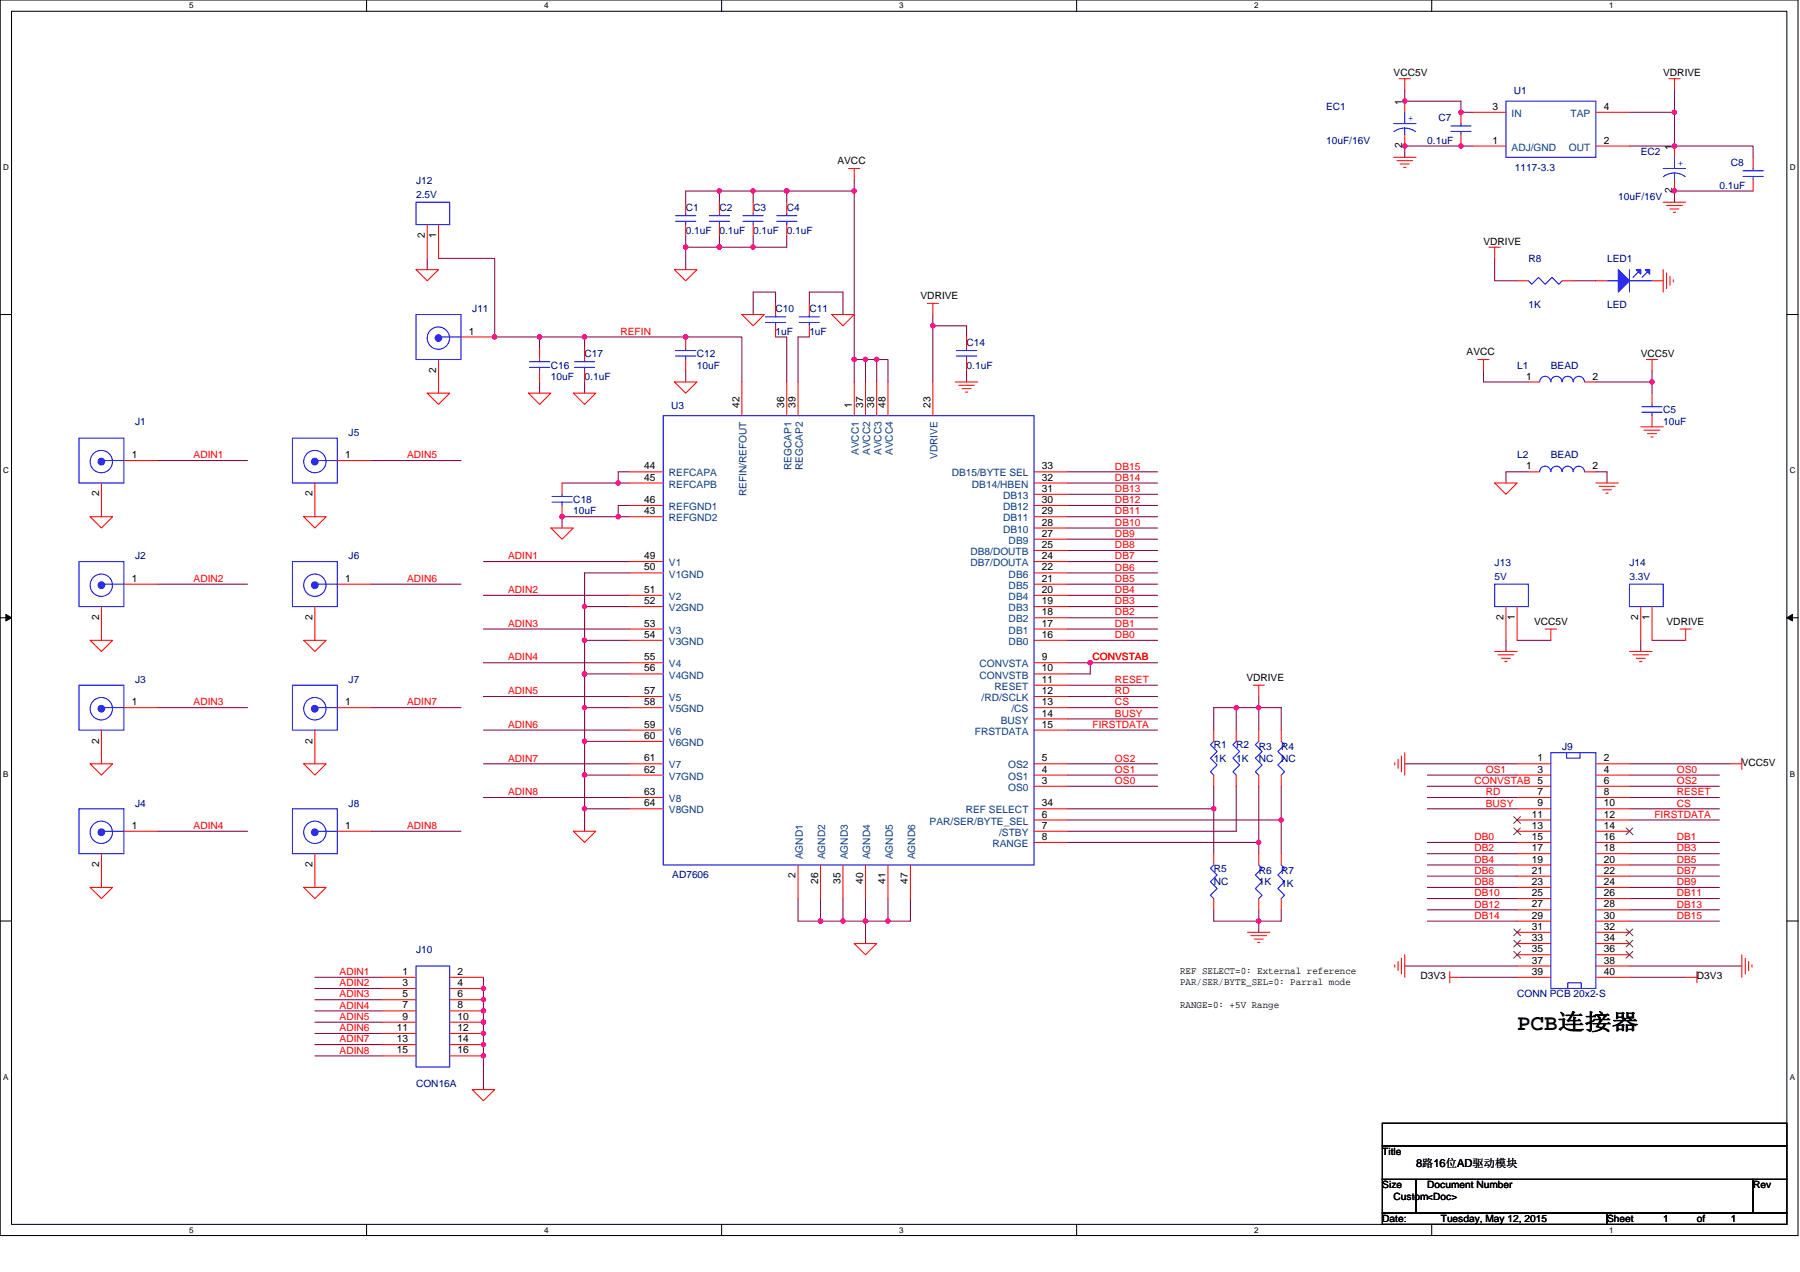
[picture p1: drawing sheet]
<svg xmlns="http://www.w3.org/2000/svg" width="297mm" height="210mm" viewBox="0 0 297 210" stroke-linecap="round" stroke-linejoin="round" font-family="sans-serif">
<path d="M0 0h296.7v204h-296.7zM1.9 1.9h293v200.2h-293z" fill="none" stroke="#000" stroke-width=".17"/>
<g fill="#fff">
<path d="M31.2 .2h.7v1.5h-.7z"/>
<path d="M31.2 202.3h.7v1.5h-.7z"/>
</g>
<path d="M60.5 0v1.9M60.5 202.1v1.9" fill="none" stroke="#000" stroke-width=".17"/>
<g fill="#fff">
<path d="M89.8 .2h.7v1.5h-.7z"/>
<path d="M89.8 202.3h.7v1.5h-.7z"/>
</g>
<path d="M119.1 0v1.9M119.1 202.1v1.9" fill="none" stroke="#000" stroke-width=".17"/>
<g fill="#fff">
<path d="M148.4 .2h.7v1.5h-.7z"/>
<path d="M148.4 202.3h.7v1.5h-.7z"/>
</g>
<path d="M177.7 0v1.9M177.7 202.1v1.9" fill="none" stroke="#000" stroke-width=".17"/>
<g fill="#fff">
<path d="M207 .2h.7v1.5h-.7z"/>
<path d="M207 202.3h.7v1.5h-.7z"/>
</g>
<path d="M236.3 0v1.9M236.3 202.1v1.9" fill="none" stroke="#000" stroke-width=".17"/>
<g fill="#fff">
<path d="M265.6 .2h.7v1.5h-.7z"/>
<path d="M265.6 202.3h.7v1.5h-.7z"/>
<path d="M.5 26.9h1v1.4h-1z"/>
<path d="M295.3 26.9h1v1.4h-1z"/>
<path d="M.5 76.9h1v1.5h-1z"/>
<path d="M295.3 76.9h1v1.5h-1z"/>
</g>
<path d="M0 51.9h1.9M294.9 51.9h1.8" fill="none" stroke="#000" stroke-width=".17"/>
<g fill="#fff">
<path d="M.5 127h.9v1.5h-.9z"/>
<path d="M295.3 127h.9v1.5h-.9z"/>
</g>
<path d="M0 102h1.9M294.9 102h1.8" fill="none" stroke="#000" stroke-width=".17"/>
<path d="M1 101.4l.9 .6-.9 .5zM294.9 102l.9-.6v1.1z" fill="#000" stroke="#000" stroke-width=".17"/>
<g fill="#fff">
<path d="M.5 177.1h.9v1.4h-.9z"/>
<path d="M295.3 177.1h.9v1.4h-.9z"/>
</g>
<path d="M0 152h1.9M294.9 152h1.8M228.1 194.7h5.6v5.6h-5.6zM228.1 185.4h66.8v3.7h-66.8zM228.1 189.1h66.8v5.6h-66.8zM233.7 194.7h55.6v5.6h-55.6zM289.3 194.7h5.6v5.6h-5.6zM228.1 200.3h37.1v1.8h-37.1zM265.2 200.3h29.7v1.8h-29.7z" fill="none" stroke="#000" stroke-width=".17"/>
<g fill="none" stroke="#800040" stroke-width=".17">
<path d="M231.8 14.8v1.9h9.3v1.8h1.8M268.9 18.5h7.4M276.3 18.5v5.6M276.3 14.8v3.7M113.2 38.9v1.9M118.7 31.5h5.6M118.7 31.5v1.9M118.7 31.5h-5.5v1.9M118.7 38.9v1.9M124.3 31.5v1.9M124.3 38.9v1.9M124.3 31.5h5.5"/>
<path d="M129.8 31.5h11.2M129.8 31.5v1.9M129.8 38.9v1.9h-5.5M141 31.5v27.9M141 29.7v1.8M242.9 24.1h-11.1v1.9M268.9 24.1h7.4M276.3 24.1h13v1.9M289.3 31.5h-13v1.9M70.5 42.7v1.8M72.4 42.7h9.2v12.9h14.9M89 55.6v1.9"/>
<path d="M96.5 55.6h25.9v7.5M96.5 55.6v1.9M113.2 40.8h5.5M113.2 40.8v3.7M118.7 40.8h5.6M128 50.1v-1.9h-3.7v3.7M128 55.6h1.8v7.5M133.6 55.6h-1.9v7.5M133.6 50.1v-1.9h5.5v3.7M141 59.4h1.8M141 59.4v3.7M142.8 59.4v3.7"/>
<path d="M142.8 59.4h1.9M144.7 59.4v3.7M144.7 59.4h1.8v3.7M153.9 51.9v1.9h5.6v1.8M153.9 53.8v9.3M246.7 42.7v3.7h3.7M259.6 46.4h3.8M26 76h14.8M61.2 76h14.9M89 63.1v1.8M92.7 79.7h9.3M96.5 63.1v1.8"/>
<path d="M102 79.7h1.9M103.9 77.9h-1.9v1.8M113.2 61.2v1.9M159.5 61.2v1.9M176.2 79.7h14.8M176.2 77.9h14.8M244.8 61.2v1.9h7.4M252.2 77.9h-3.7v1.8M263.4 63.1h9.2M263.4 77.9h1.8v1.8M272.6 63.1v1.8M272.6 61.2v1.9"/>
<path d="M26 96.4h14.8M61.2 96.4h14.9M79.8 92.7h24.1M79.8 98.3h24.1M102 85.3h1.9M102 85.3h-9.3v1.9M103.9 83.4h-1.9v1.9M103.9 94.6h-7.4v5.5M176.2 98.3h14.8M176.2 96.4h14.8M176.2 94.6h14.8M176.2 92.7h14.8"/>
<path d="M176.2 90.9h14.8M176.2 89h14.8M176.2 87.2h14.8M176.2 85.3h14.8M176.2 83.4h14.8M176.2 81.6h14.8M26 116.8h14.8M61.2 116.8h14.9M79.8 103.8h24.1M79.8 109.4h24.1M79.8 115h24.1M96.5 116.8h7.4"/>
<path d="M96.5 116.8v5.6M96.5 111.3h7.4M96.5 111.3v5.5M96.5 105.7h7.4M96.5 105.7v5.6M96.5 100.1h7.4M96.5 100.1v5.6M176.2 113.1h14.8M176.2 115h14.8M176.2 116.8h14.8M176.2 118.7h14.8M176.2 105.7h14.8"/>
<path d="M176.2 103.8h14.8M176.2 102h14.8M176.2 100.1h14.8M176.2 109.4h3.7M179.9 109.4h11.1M179.9 109.4v1.9h-3.7M204 116.8h3.7M204 116.8v3.7M204 116.8h-3.7v3.7M207.7 116.8v3.7M207.7 115v1.8M207.7 116.8h3.7v3.7"/>
<path d="M248.5 105.7v1.8M250.4 105.7h5.5M270.8 105.7v1.8M272.6 105.7h5.6M26 137.2h14.8M61.2 137.2h14.9M79.8 126.1h24.1M79.8 131.7h24.1M79.8 120.5h24.1M96.5 133.5v3.7M96.5 128h7.4M96.5 122.4h7.4"/>
<path d="M96.5 122.4v5.6M96.5 128v5.5M96.5 133.5h7.4M176.2 128h14.8M176.2 129.8h14.8M176.2 120.5h14.8M176.2 126.1h14.8M176.2 135.4h35.2M176.2 139.1h31.5M176.2 133.5h24.1M200.3 129.8v3.7M200.3 133.5v7.4"/>
<path d="M204 129.8v7.4h-27.8M207.7 129.8v9.3M207.7 139.1v1.8M211.4 135.4v5.5M211.4 129.8v5.6M231.8 126.1h18.6M235.5 128h14.9M235.5 129.8h14.9M235.5 131.7h14.9M235.5 133.5h14.9M235.5 139.1h14.9M268.9 126.1h16.7"/>
<path d="M268.9 128h14.8M268.9 129.8h14.8M268.9 131.7h14.8M268.9 133.5h14.8M268.9 139.1h14.8M268.9 135.4h14.8M131.7 148.3v3.8h3.7M135.4 148.3v3.8M135.4 152.1h3.7M139.1 152.1h3.7M139.1 148.3v3.8M142.8 148.3v3.8"/>
<path d="M142.8 152.1v3.7M142.8 152.1h3.7M146.5 148.3v3.8M150.2 148.3v3.8h-3.7M200.3 150.2v1.9h7.4M207.7 152.1v1.8M207.7 150.2v1.9M211.4 150.2v1.9h-3.7M231.8 159.5h18.6M235.5 140.9h14.9M235.5 142.8h14.9M235.5 144.6h14.9"/>
<path d="M235.5 146.5h14.9M235.5 148.3h14.9M235.5 150.2h14.9M235.5 152.1h14.9M268.9 159.5h18.5M268.9 140.9h14.8M268.9 142.8h14.8M268.9 144.6h14.8M268.9 146.5h14.8M268.9 148.3h14.8M268.9 150.2h14.8M268.9 152.1h14.8"/>
<path d="M52 163.2h11.1M52 165h11.1M52 166.9h11.1M52 168.7h11.1M52 172.4h11.1M52 174.3h11.1M52 170.6h11.1M52 161.3h11.1M79.8 161.3v18.6M241.1 161.3h9.3M268.9 161.3h9.3"/>
</g>
<g fill="#f0f" stroke="#f0f" stroke-width=".17">
<circle cx="144.7" cy="59.3" r=".36"/>
<circle cx="142.8" cy="59.3" r=".36"/>
<circle cx="141" cy="59.3" r=".37"/>
<circle cx="146.5" cy="152" r=".36"/>
<circle cx="139.1" cy="152" r=".36"/>
<circle cx="135.4" cy="152" r=".36"/>
<circle cx="211.4" cy="135.4" r=".36"/>
<circle cx="207.7" cy="152" r=".36"/>
<circle cx="207.7" cy="139.1" r=".36"/>
<circle cx="207.7" cy="116.8" r=".36"/>
<circle cx="204" cy="116.8" r=".36"/>
<circle cx="179.9" cy="109.4" r=".36"/>
<circle cx="153.9" cy="53.8" r=".36"/>
<circle cx="276.3" cy="24.1" r=".36"/>
<circle cx="276.3" cy="18.5" r=".36"/>
<circle cx="241.1" cy="24.1" r=".36"/>
<circle cx="241.1" cy="18.5" r=".36"/>
<circle cx="231.8" cy="24.1" r=".36"/>
<circle cx="200.3" cy="133.5" r=".36"/>
<circle cx="113.1" cy="55.6" r=".37"/>
<circle cx="96.5" cy="55.6" r=".36"/>
<circle cx="102" cy="79.7" r=".36"/>
<circle cx="92.7" cy="85.3" r=".37"/>
<circle cx="102" cy="85.3" r=".37"/>
<circle cx="89" cy="55.6" r=".36"/>
<circle cx="124.3" cy="31.5" r=".36"/>
<circle cx="129.8" cy="31.5" r=".36"/>
<circle cx="118.7" cy="31.5" r=".36"/>
<circle cx="113.1" cy="40.8" r=".37"/>
<circle cx="124.3" cy="40.8" r=".36"/>
<circle cx="118.7" cy="40.8" r=".36"/>
<circle cx="272.6" cy="63" r=".36"/>
<circle cx="96.5" cy="133.5" r=".36"/>
<circle cx="96.4" cy="122.4" r=".37"/>
<circle cx="96.5" cy="116.8" r=".36"/>
<circle cx="96.5" cy="111.2" r=".36"/>
<circle cx="96.5" cy="105.7" r=".36"/>
<circle cx="96.5" cy="100.1" r=".36"/>
<circle cx="96.5" cy="127.9" r=".36"/>
<circle cx="141" cy="31.5" r=".37"/>
<circle cx="142.8" cy="152" r=".36"/>
<circle cx="79.8" cy="166.9" r=".36"/>
<circle cx="79.8" cy="170.6" r=".36"/>
<circle cx="79.8" cy="174.3" r=".36"/>
<circle cx="79.8" cy="165" r=".36"/>
<circle cx="79.8" cy="168.7" r=".37"/>
<circle cx="79.8" cy="163.2" r=".36"/>
<circle cx="79.8" cy="172.4" r=".36"/>
<circle cx="231.8" cy="16.7" r=".36"/>
<circle cx="276.3" cy="31.5" r=".36"/>
<circle cx="81.6" cy="55.6" r=".36"/>
</g>
<g fill="none" stroke="#f00" stroke-width=".17">
<path d="M230.9 13h1.8M231.8 16.7v1.8M231.8 13v1.8M241.1 18.5v1.9M242.9 18.5h5.6M263.4 18.5h5.5M275.4 13h1.9M276.3 13v1.8M70.5 37.1v5.6M72.4 37.1v5.6M113.2 33.4v1.8M113.2 37.1v1.8"/>
<path d="M118.7 33.4v1.8M118.7 37.1v1.8M124.3 33.4v1.8M124.3 37.1v1.8M129.8 33.4v1.8M129.8 37.1v1.8M140 27.8h1.9M141 27.8v1.9M230 26h3.7M230.5 26.5h2.6M231.1 27.1h1.5M231.6 27.6h.4"/>
<path d="M231.8 22.3v1.8M241.1 22.3v1.8M242.9 24.1h5.6M263.4 24.1h5.5M274.5 33.4h3.7M275 33.9h2.6M275.6 34.5h1.5M276.1 35.1h.4M276.3 24.1v1.9M276.3 29.7v1.8M289.3 26v1.8M289.3 29.7v1.8"/>
<path d="M68.7 44.5h3.7l-1.9 1.9zM72.4 59.4v5.5M76.1 55.6h5.5M89 57.5v1.9M96.5 57.5v1.9M111.3 44.5h3.7l-1.8 1.9zM113.2 55.6v1.9M113.2 59.4v1.8M122.4 51.9h3.7l-1.8 1.9zM128 50.1v1.8M128 53.8v1.8M133.6 50.1v1.8"/>
<path d="M133.6 53.8v1.8M137.3 51.9h3.7l-1.9 1.9zM153 50.1h1.9M153.9 50.1v1.8M159.5 55.6v1.9M159.5 59.4v1.8M243.9 59.4h1.8M244.8 59.4v1.8M245.7 40.8h1.9M246.7 40.8v1.9M250.4 46.4h1.8M257.8 46.4h1.8"/>
<path d="M263.4 46.4h1.8M271.7 59.4h1.8M272.6 46.4h1.9M272.6 59.4v1.8M274.5 44.5v3.7M275 45.1v2.6M275.6 45.6v1.5M276.1 46.2v.3M16.7 79.7v5.6M20.4 76h5.6M52 79.7v5.6M55.7 76h5.5"/>
<path d="M70.5 64.9h3.7l-1.8 1.9zM87.2 64.9h3.7l-1.9 1.9zM89 61.2v1.9M92.7 79.7v1.9M94.6 64.9h3.7l-1.8 1.9zM96.5 61.2v1.9M103.9 77.9h5.5M103.9 79.7h5.5M111.3 63.1h3.7l-1.8 1.8zM122.4 63.1v5.5M129.8 63.1v5.5M131.7 63.1v5.5"/>
<path d="M141 63.1v5.5M142.8 63.1v5.5M144.7 63.1v5.5M146.5 63.1v5.5M153.9 63.1v5.5M157.6 63.1h3.8M158.2 63.6h2.6M158.8 64.2h1.4M159.3 64.7h.4M170.6 79.7h5.6M170.6 77.9h5.6M246.7 79.7h3.7l-1.9 1.9z"/>
<path d="M252.2 77.9h1.9M252.2 63.1h1.9M261.5 77.9h1.9M261.5 63.1h1.9M263.4 79.7h3.7M270.8 70.5h3.7M271.3 71h2.6M271.9 71.6h1.5M272.4 72.1h.4M272.6 64.9v1.9M272.6 68.6v1.9M14.9 85.3h3.7l-1.9 1.9z"/>
<path d="M20.4 96.4h5.6M50.1 85.3h3.7l-1.8 1.9zM55.7 96.4h5.5M90.9 87.2h3.7l-1.9 1.8zM92.7 83.4v1.9M103.9 92.7h5.5M103.9 94.6h5.5M103.9 98.3h5.5M103.9 85.3h5.5M103.9 83.4h5.5M170.6 98.3h5.6M170.6 96.4h5.6"/>
<path d="M170.6 94.6h5.6M170.6 92.7h5.6M170.6 90.9h5.6M170.6 89h5.6M170.6 87.2h5.6M170.6 85.3h5.6M170.6 83.4h5.6M170.6 81.6h5.6M263.9 80.3h2.6M264.5 80.9h1.4M265 81.4h.4M14.9 105.7h3.7l-1.9 1.8z"/>
<path d="M16.7 100.1v5.6M20.4 116.8h5.6M50.1 105.7h3.7l-1.8 1.8zM52 100.1v5.6M55.7 116.8h5.5M103.9 100.1h5.5M103.9 103.8h5.5M103.9 105.7h5.5M103.9 109.4h5.5M103.9 111.3h5.5M103.9 115h5.5M103.9 116.8h5.5"/>
<path d="M170.6 113.1h5.6M170.6 118.7h5.6M170.6 115h5.6M170.6 116.8h5.6M170.6 109.4h5.6M170.6 111.3h5.6M170.6 105.7h5.6M170.6 103.8h5.6M170.6 102h5.6M170.6 100.1h5.6M206.8 113.1h1.8M207.7 113.1v1.9"/>
<path d="M246.7 107.5h3.7M247.2 108.1h2.6M247.8 108.7h1.5M248.3 109.2h.4M248.5 100.1v5.6M250.4 100.1v5.6M255 103.8h1.9M255.9 103.8v1.9M268.9 107.5h3.7M269.5 108.1h2.6M270 108.7h1.5M270.6 109.2h.4"/>
<path d="M270.8 100.1v5.6M272.6 100.1v5.6M277.3 103.8h1.8M278.2 103.8v1.9M14.9 126.1h3.7l-1.9 1.9zM16.7 120.5v5.6M20.4 137.2h5.6M50.1 126.1h3.7l-1.8 1.9zM52 120.5v5.6M55.7 137.2h5.5M94.6 137.2h3.7l-1.8 1.9zM103.9 120.5h5.5"/>
<path d="M103.9 122.4h5.5M103.9 126.1h5.5M103.9 128h5.5M103.9 131.7h5.5M103.9 133.5h5.5M170.6 137.2h5.6M170.6 139.1h5.6M170.6 135.4h5.6M170.6 133.5h5.6M170.6 129.8h5.6M170.6 128h5.6M170.6 126.1h5.6"/>
<path d="M170.6 120.5h5.6M200.3 128v1.8M200.3 120.5v1.9M204 128v1.8M204 120.5v1.9M207.7 128v1.8M207.7 120.5v1.9M211.4 120.5v1.9M211.4 128v1.8M230.2 125.9v.4M230.7 125.3v1.5M231.3 124.8v2.6"/>
<path d="M231.8 124.2v3.8M250.4 126.1h5.5M250.4 128h5.5M250.4 129.8h5.5M250.4 131.7h5.5M250.4 133.5h5.5M250.4 135.4h5.5M250.4 137.2h5.5M250.4 139.1h5.5M263.4 126.1h5.5M263.4 128h5.5M263.4 129.8h5.5"/>
<path d="M263.4 131.7h5.5M263.4 133.5h5.5M263.4 135.4h5.5M263.4 137.2h5.5M263.4 139.1h5.5M285.6 126.1h1.8M287.4 125.2v1.8M14.9 146.5h3.7l-1.9 1.8zM16.7 140.9v5.6M50.1 146.5h3.7l-1.8 1.8zM52 140.9v5.6M131.7 142.8v5.5"/>
<path d="M135.4 142.8v5.5M139.1 142.8v5.5M141 155.8h3.7l-1.9 1.8zM142.8 142.8v5.5M146.5 142.8v5.5M150.2 142.8v5.5M200.3 148.3v1.9M200.3 140.9v1.9M205.9 153.9h3.7M206.4 154.5h2.6M207 155h1.5M207.5 155.6h.4"/>
<path d="M207.7 140.9v1.9M207.7 148.3v1.9M211.4 140.9v1.9M211.4 148.3v1.9M230.2 159.3v.4M230.7 158.7v1.5M231.3 158.2v2.6M231.8 157.6v3.7M250.4 140.9h5.5M250.4 142.8h5.5M250.4 144.6h5.5M250.4 146.5h5.5"/>
<path d="M250.4 148.3h5.5M250.4 150.2h5.5M250.4 152.1h5.5M250.4 153.9h5.5M250.4 155.8h5.5M250.4 157.6h5.5M250.4 159.5h5.5M263.4 140.9h5.5M263.4 142.8h5.5M263.4 144.6h5.5M263.4 146.5h5.5M263.4 148.3h5.5"/>
<path d="M263.4 150.2h5.5M263.4 152.1h5.5M263.4 153.9h5.5M263.4 155.8h5.5M263.4 157.6h5.5M263.4 159.5h5.5M287.4 157.6v3.7M288 158.2v2.6M288.6 158.7v1.5M289.1 159.3v.4M63.1 161.3h5.6M63.1 163.2h5.6"/>
<path d="M63.1 165h5.6M63.1 166.9h5.6M63.1 168.7h5.6M63.1 170.6h5.6M63.1 172.4h5.6M63.1 174.3h5.6M74.2 161.3h5.6M74.2 163.2h5.6M74.2 165h5.6M74.2 166.9h5.6M74.2 168.7h5.6M74.2 170.6h5.6"/>
<path d="M74.2 172.4h5.6M74.2 174.3h5.6M77.9 179.9h3.7l-1.8 1.8zM239.2 161.3h1.9M239.2 160.4v1.8M250.4 161.3h5.5M263.4 161.3h5.5M278.2 161.3h1.8M280 160.4v1.8"/>
</g>
<g fill="none" stroke="#00f" stroke-width=".17">
<path d="M231.8 18.5v1.9M248.5 16.7h14.9v9.3h-14.9zM68.7 33.4h5.5v3.7h-5.5zM111.5 36.5h3.3M111.5 35.6h3.3M113.2 35.2v.4M113.2 36.5v.6M117 36.5h3.4M117 35.6h3.4M118.7 35.2v.4M118.7 36.5v.6M122.6 36.5h3.3"/>
<path d="M122.6 35.6h3.3M124.3 35.2v.4M124.3 36.5v.6M128.2 36.5h3.3M128.2 35.6h3.3M129.8 35.2v.4M129.8 36.5v.6M230 20.4h3.7M230 21.7l1-.5 .8-.1 .8 .1 1 .5M231.8 21.1v1.2M239.4 21.7h3.4M239.4 20.8h3.4"/>
<path d="M241.1 20.4v.4M241.1 21.7v.6M274.5 27.8h3.7M274.5 29.2a2.97 2.97 0 0 1 3.6 0M276.3 28.6v1.1M276.3 26v1.8M287.6 29.1h3.4M287.6 28.2h3.4M289.3 27.8v.4M289.3 29.1v.6M68.7 51.9h7.4v7.5h-7.4zM72.9 55.6h3.2"/>
<path d="M87.4 59.7h3.3M89 59.4v.3M94.8 59.7h3.3M96.5 59.4v.3M111.5 58.8h3.3M111.5 57.9h3.3M113.2 57.5v.4M113.2 58.8v.6M126.3 53.2h3.4M126.3 52.3h3.4M128 51.9v.4M128 53.2v.6"/>
<path d="M131.9 53.2h3.3M131.9 52.3h3.3M133.6 51.9v.4M133.6 53.2v.6M157.8 58.8h3.4M157.8 57.9h3.4M159.5 57.5v.4M159.5 58.8v.6M252.2 46.4l.6 .5 1.1-1.1 1.1 1.1 1.1-1.1 1.1 1.1 .6-.5M265.2 46.4h1.9M268.9 44.5v3.7M268.9 46.4h3.7"/>
<path d="M270.4 44.9l-.9 .9M271.9 44.9l-.9 .9M13 72.3h7.4v7.4h-7.4zM17.3 76h3.1M48.3 72.3h7.4v7.4h-7.4zM52.5 76h3.2M87.4 60.6h3.3M89 60.6v.6M94.8 60.6h3.3M96.5 60.6v.6M109.4 68.6h61.2v74.2h-61.2zM254.1 77.9a.91 .91 0 0 1 .9-.9 .91 .91 0 0 1 .9 .9 .93 .93 0 0 1 .9-.9 .93 .93 0 0 1 1 .9"/>
<path d="M254.1 63a.91 .91 0 0 1 .9-.9 .91 .91 0 0 1 .9 .9 .93 .93 0 0 1 .9-.9 .93 .93 0 0 1 1 .9M257.8 77.9a.91 .91 0 0 1 .9-.9 .91 .91 0 0 1 .9 .9 .93 .93 0 0 1 .9-.9 .93 .93 0 0 1 1 .9M257.8 63a.91 .91 0 0 1 .9-.9 .91 .91 0 0 1 .9 .9 .93 .93 0 0 1 .9-.9 .93 .93 0 0 1 1 .9M271 68.1h3.3M271 67.1h3.3M272.6 66.8v.3M272.6 68.1v.5M13 92.7h7.4v7.4h-7.4zM17.3 96.4h3.1M48.3 92.7h7.4v7.4h-7.4zM52.5 96.4h3.2M91.1 82.9h3.3"/>
<path d="M91.1 82h3.3M92.7 81.6v.4M92.7 82.9v.5M246.7 96.4h5.5v3.7h-5.5zM268.9 96.4h5.6v3.7h-5.6zM13 113.1h7.4v7.4h-7.4zM17.3 116.8h3.1M48.3 113.1h7.4v7.4h-7.4zM52.5 116.8h3.2M13 133.5h7.4v7.4h-7.4zM17.3 137.2h3.1M48.3 133.5h7.4v7.4h-7.4z"/>
<path d="M52.5 137.2h3.2M200.3 122.4l-.6 .5 1.1 1.2-1.1 1.1 1.1 1.1-1.1 1.1 .6 .6M204 122.4l-.5 .5 1.1 1.2-1.1 1.1 1.1 1.1-1.1 1.1 .5 .6M207.7 122.4l-.5 .5 1.1 1.2-1.1 1.1 1.1 1.1-1.1 1.1 .5 .6M211.4 122.4l.6 .5-1.1 1.2 1.1 1.1-1.1 1.1 1.1 1.1-.6 .6M255.9 124.2h7.5v39h-7.5zM258.5 124.2v1h2.2v-1M68.7 159.5h5.5v16.6h-5.5zM200.3 142.8l-.6 .5 1.1 1.1-1.1 1.2 1.1 1.1-1.1 1.1 .6 .5M207.7 142.8l.6 .5-1.1 1.1 1.1 1.2-1.1 1.1 1.1 1.1-.6 .5M211.4 142.8l.6 .5-1.1 1.1 1.1 1.2-1.1 1.1 1.1 1.1-.6 .5M258.7 163.2v-1h2.2v1"/>
<circle cx="72.3" cy="55.8" r="1.84"/>
<circle cx="16.7" cy="76.2" r="1.84"/>
<circle cx="52" cy="76.2" r="1.84"/>
<circle cx="16.7" cy="96.6" r="1.84"/>
<circle cx="52" cy="96.6" r="1.84"/>
<circle cx="16.7" cy="117" r="1.85"/>
<circle cx="52" cy="117" r="1.85"/>
<circle cx="16.7" cy="137.4" r="1.84"/>
<circle cx="52" cy="137.4" r="1.84"/>
</g>
<g fill="#00f" stroke="#00f" stroke-width=".17">
<path d="M267.1 44.5l1.8 1.9-1.8 1.8z" fill-rule="evenodd"/>
<path d="M270 44.5h.8v.8z" fill-rule="evenodd"/>
<path d="M271.5 44.5h.7v.8z" fill-rule="evenodd"/>
<circle cx="51.9" cy="117" r=".54"/>
<circle cx="51.9" cy="96.6" r=".55"/>
<circle cx="16.7" cy="96.6" r=".55"/>
<circle cx="16.7" cy="117" r=".54"/>
<circle cx="51.9" cy="137.4" r=".55"/>
<circle cx="51.9" cy="76.2" r=".55"/>
<circle cx="72.4" cy="55.8" r=".54"/>
<circle cx="16.7" cy="137.4" r=".55"/>
<circle cx="16.7" cy="76.2" r=".55"/>
</g>
<g fill="none" stroke="#804000" stroke-width=".17">
<path d="M249.8 134.8l1.1 1.1M249.8 136.7l1.1 1.1M250.9 134.8l-1.1 1.1M250.9 136.7l-1.1 1.1M268.3 136.7l1.2 1.1M269.4 136.7l-1.1 1.1M249.8 153.4l1.1 1.1M249.8 155.2l1.1 1.1M249.8 157.1l1.1 1.1M250.9 153.4l-1.1 1.1M250.9 155.2l-1.1 1.1M250.9 157.1l-1.1 1.1"/>
<path d="M268.3 153.4l1.2 1.1M268.3 155.2l1.2 1.1M268.3 157.1l1.2 1.1M269.4 153.4l-1.1 1.1M269.4 155.2l-1.1 1.1M269.4 157.1l-1.1 1.1"/>
</g>
<text font-size="3.7" x="250.4" y="170">PCB连接器</text>
<text font-size="1.8" x="233.7" y="192.6">8路16位AD驱动模块</text>
<g font-size="1.7">
<text x="230" y="12.6">VCC5V</text>
<text x="231.4" y="17.3" transform="rotate(-90 231.4 17.3)">1</text>
<text x="274.5" y="12.6">VDRIVE</text>
<text x="246.3" y="18.1">3</text>
<text x="246.3" y="23.7">1</text>
<text x="264.6" y="18.1">4</text>
<text x="264.6" y="23.7">2</text>
<text x="138.2" y="27.1">AVCC</text>
<text x="231.4" y="24.5" transform="rotate(-90 231.4 24.5)">2</text>
<text x="275.9" y="24.7" transform="rotate(-90 275.9 24.7)">1</text>
<text x="275.9" y="31.9" transform="rotate(-90 275.9 31.9)">2</text>
<text x="70.1" y="39.3" transform="rotate(-90 70.1 39.3)">2</text>
<text x="72" y="39.3" transform="rotate(-90 72 39.3)">1</text>
<text x="244.8" y="40.4">VDRIVE</text>
<text x="151.9" y="49.3">VDRIVE</text>
<text x="77.4" y="55.2">1</text>
<text x="242" y="58.6">AVCC</text>
<text x="270.8" y="59">VCC5V</text>
<text x="72" y="61.6" transform="rotate(-90 72 61.6)">2</text>
<text x="251.9" y="62.7">1</text>
<text x="262.8" y="62.7">2</text>
<text x="122" y="67.3" transform="rotate(-90 122 67.3)">42</text>
<text x="129.4" y="67.3" transform="rotate(-90 129.4 67.3)">36</text>
<text x="131.3" y="67.3" transform="rotate(-90 131.3 67.3)">39</text>
<text x="140.6" y="67.3" transform="rotate(-90 140.6 67.3)">1</text>
<text x="142.4" y="67.3" transform="rotate(-90 142.4 67.3)">37</text>
<text x="144.3" y="67.3" transform="rotate(-90 144.3 67.3)">38</text>
<text x="146.1" y="67.3" transform="rotate(-90 146.1 67.3)">48</text>
<text x="153.5" y="67.3" transform="rotate(-90 153.5 67.3)">23</text>
<text x="21.7" y="75.6">1</text>
<text x="57" y="75.6">1</text>
<text x="106.3" y="77.5">44</text>
<text x="171.9" y="77.5">33</text>
<text x="251.9" y="77.5">1</text>
<text x="262.8" y="77.5">2</text>
<text x="16.3" y="82" transform="rotate(-90 16.3 82)">2</text>
<text x="51.6" y="82" transform="rotate(-90 51.6 82)">2</text>
<text x="106.3" y="83">46</text>
<text x="106.3" y="79.3">45</text>
<text x="171.9" y="79.3">32</text>
<text x="171.9" y="83">30</text>
<text x="171.9" y="81.2">31</text>
<text x="106.3" y="84.9">43</text>
<text x="171.9" y="88.6">27</text>
<text x="171.9" y="86.8">28</text>
<text x="171.9" y="84.9">29</text>
<text x="106.3" y="92.3">49</text>
<text x="106.3" y="94.2">50</text>
<text x="171.9" y="92.3">24</text>
<text x="171.9" y="90.5">25</text>
<text x="171.9" y="94.2">22</text>
<text x="21.7" y="96">1</text>
<text x="57" y="96">1</text>
<text x="106.3" y="97.9">51</text>
<text x="106.3" y="99.7">52</text>
<text x="171.9" y="101.6">18</text>
<text x="171.9" y="99.7">19</text>
<text x="171.9" y="97.9">20</text>
<text x="171.9" y="96">21</text>
<text x="16.3" y="102.4" transform="rotate(-90 16.3 102.4)">2</text>
<text x="51.6" y="102.4" transform="rotate(-90 51.6 102.4)">2</text>
<text x="106.3" y="103.4">53</text>
<text x="106.3" y="105.3">54</text>
<text x="171.9" y="105.3">16</text>
<text x="171.9" y="103.4">17</text>
<text x="248.1" y="102.4" transform="rotate(-90 248.1 102.4)">2</text>
<text x="250" y="102.4" transform="rotate(-90 250 102.4)">1</text>
<text x="253.1" y="103.1">VCC5V</text>
<text x="270.4" y="102.4" transform="rotate(-90 270.4 102.4)">2</text>
<text x="272.2" y="102.4" transform="rotate(-90 272.2 102.4)">1</text>
<text x="275" y="103.1">VDRIVE</text>
<text x="106.3" y="109">55</text>
<text x="106.3" y="110.8">56</text>
<text x="171.9" y="109">9</text>
<text x="171.9" y="110.8">10</text>
<text x="171.9" y="112.7">11</text>
<text x="205.7" y="112.4">VDRIVE</text>
<text x="21.7" y="116.4">1</text>
<text x="57" y="116.4">1</text>
<text x="106.3" y="114.6">57</text>
<text x="106.3" y="116.4">58</text>
<text x="171.9" y="114.6">12</text>
<text x="171.9" y="118.3">14</text>
<text x="171.9" y="116.4">13</text>
<text x="16.3" y="122.7" transform="rotate(-90 16.3 122.7)">2</text>
<text x="51.6" y="122.7" transform="rotate(-90 51.6 122.7)">2</text>
<text x="106.3" y="120.1">59</text>
<text x="106.3" y="122">60</text>
<text x="106.3" y="125.7">61</text>
<text x="171.9" y="120.1">15</text>
<text x="171.9" y="125.7">5</text>
<text x="253.7" y="125.7">1</text>
<text x="264.6" y="125.7">2</text>
<text x="106.3" y="127.6">62</text>
<text x="106.3" y="131.3">63</text>
<text x="171.9" y="129.4">3</text>
<text x="171.9" y="127.6">4</text>
<text x="253.7" y="127.6">3</text>
<text x="253.7" y="131.3">7</text>
<text x="264.6" y="127.6">4</text>
<text x="264.6" y="129.4">6</text>
<text x="264.6" y="131.3">8</text>
<text x="287.4" y="126.5">VCC5V</text>
<text x="21.7" y="136.8">1</text>
<text x="57" y="136.8">1</text>
<text x="106.3" y="133.1">64</text>
<text x="171.9" y="135">6</text>
<text x="171.9" y="136.8">7</text>
<text x="171.9" y="133.1">34</text>
<text x="252.8" y="135">11</text>
<text x="252.8" y="136.8">13</text>
<text x="253.7" y="133.1">9</text>
<text x="264.6" y="133.1">10</text>
<text x="264.6" y="135">12</text>
<text x="264.6" y="136.8">14</text>
<text x="16.3" y="143.2" transform="rotate(-90 16.3 143.2)">2</text>
<text x="51.6" y="143.2" transform="rotate(-90 51.6 143.2)">2</text>
<text x="171.9" y="138.7">8</text>
<text x="252.8" y="138.7">15</text>
<text x="252.8" y="140.5">17</text>
<text x="252.8" y="142.4">19</text>
<text x="264.6" y="138.7">16</text>
<text x="264.6" y="140.5">18</text>
<text x="264.6" y="142.4">20</text>
<text x="131.3" y="145" transform="rotate(-90 131.3 145)">2</text>
<text x="135" y="145.9" transform="rotate(-90 135 145.9)">26</text>
<text x="138.7" y="145.9" transform="rotate(-90 138.7 145.9)">35</text>
<text x="142.4" y="145.9" transform="rotate(-90 142.4 145.9)">40</text>
<text x="146.1" y="145.9" transform="rotate(-90 146.1 145.9)">41</text>
<text x="149.8" y="145.9" transform="rotate(-90 149.8 145.9)">47</text>
<text x="252.8" y="144.2">21</text>
<text x="252.8" y="146.1">23</text>
<text x="252.8" y="147.9">25</text>
<text x="252.8" y="149.8">27</text>
<text x="264.6" y="144.2">22</text>
<text x="264.6" y="146.1">24</text>
<text x="264.6" y="147.9">26</text>
<text x="264.6" y="149.8">28</text>
<text x="252.8" y="151.7">29</text>
<text x="252.8" y="153.5">31</text>
<text x="252.8" y="155.4">33</text>
<text x="264.6" y="151.7">30</text>
<text x="264.6" y="153.5">32</text>
<text x="264.6" y="155.4">34</text>
<text x="66.4" y="160.9">1</text>
<text x="75.5" y="160.9">2</text>
<text x="194.7" y="160.8">REF SELECT=0: External reference</text>
<text x="234.4" y="161.7">D3V3</text>
<text x="252.8" y="157.2">35</text>
<text x="252.8" y="159.1">37</text>
<text x="252.8" y="160.9">39</text>
<text x="264.6" y="157.2">36</text>
<text x="264.6" y="159.1">38</text>
<text x="264.6" y="160.9">40</text>
<text x="280" y="161.7">D3V3</text>
<text x="66.4" y="162.8">3</text>
<text x="66.4" y="164.6">5</text>
<text x="66.4" y="166.5">7</text>
<text x="75.5" y="162.8">4</text>
<text x="75.5" y="164.6">6</text>
<text x="75.5" y="166.5">8</text>
<text x="194.7" y="162.6">PAR/SER/BYTE_SEL=0: Parral mode</text>
<text x="194.7" y="166.3">RANGE=0: +5V Range</text>
<text x="65.5" y="170.2">11</text>
<text x="65.5" y="172">13</text>
<text x="65.5" y="173.9">15</text>
<text x="66.4" y="168.3">9</text>
<text x="75.5" y="168.3">10</text>
<text x="75.5" y="170.2">12</text>
<text x="75.5" y="172">14</text>
<text x="75.5" y="173.9">16</text>
<text x="228.1" y="190.6">Title</text>
<text x="228.1" y="196.2">Size</text>
<text x="235.5" y="196.2">Document Number</text>
<text x="289.3" y="196.2">Rev</text>
<text x="228.1" y="201.7">Date:</text>
<text x="230" y="198">Custom&lt;Doc&gt;</text>
<text x="237.8" y="201.7">Tuesday, May 12, 2015</text>
<text x="265.2" y="201.7">Sheet</text>
<text x="274.5" y="201.7">1</text>
<text x="280" y="201.7">of</text>
<text x="285.6" y="201.7">1</text>
</g>
<g font-size="1.7" fill="#000080">
<text x="249.8" y="15.6">U1</text>
<text x="218.8" y="18.2">EC1</text>
<text x="218.8" y="23.7">10uF/16V</text>
<text x="235.5" y="23.7">0.1uF</text>
<text x="237.4" y="20">C7</text>
<text x="250" y="28.2">1117-3.3</text>
<text x="270.8" y="25.6">EC2</text>
<text x="285.6" y="27.5">C8</text>
<text x="68.7" y="30.4">J12</text>
<text x="68.7" y="32.6">2.5V</text>
<text x="113.2" y="34.9">C1</text>
<text x="118.7" y="34.9">C2</text>
<text x="124.3" y="34.9">C3</text>
<text x="129.8" y="34.9">C4</text>
<text x="267.1" y="33">10uF/16V</text>
<text x="283.7" y="31.2">0.1uF</text>
<text x="113.2" y="38.6">0.1uF</text>
<text x="118.7" y="38.6">0.1uF</text>
<text x="124.3" y="38.6">0.1uF</text>
<text x="129.8" y="38.6">0.1uF</text>
<text x="252.2" y="43.2">R8</text>
<text x="265.2" y="43.2">LED1</text>
<text x="77.9" y="51.6">J11</text>
<text x="128" y="51.6">C10</text>
<text x="133.6" y="51.6">C11</text>
<text x="252.2" y="50.8">1K</text>
<text x="265.2" y="50.8">LED</text>
<text x="96.5" y="59">C17</text>
<text x="115" y="59">C12</text>
<text x="128" y="55.3">1uF</text>
<text x="133.6" y="55.3">1uF</text>
<text x="159.5" y="57.1">C14</text>
<text x="90.9" y="60.8">C16</text>
<text x="90.9" y="62.7">10uF</text>
<text x="96.5" y="62.7">0.1uF</text>
<text x="115" y="60.8">10uF</text>
<text x="159.5" y="60.8">0.1uF</text>
<text x="250.4" y="60.8">L1</text>
<text x="255.9" y="60.8">BEAD</text>
<text x="22.3" y="70.1">J1</text>
<text x="57.5" y="71.9">J5</text>
<text x="110.7" y="67.5">U3</text>
<text x="274.5" y="68.2">C5</text>
<text x="274.5" y="70.1">10uF</text>
<text x="250.4" y="75.6">L2</text>
<text x="255.9" y="75.6">BEAD</text>
<text x="94.6" y="83.1">C18</text>
<text x="94.6" y="84.9">10uF</text>
<text x="22.3" y="92.4">J2</text>
<text x="57.5" y="92.4">J6</text>
<text x="246.7" y="93.5">J13</text>
<text x="246.7" y="95.7">5V</text>
<text x="268.9" y="93.5">J14</text>
<text x="268.9" y="95.7">3.3V</text>
<text x="22.3" y="112.7">J3</text>
<text x="57.5" y="112.7">J7</text>
<text x="200.3" y="123.5">R1</text>
<text x="200.3" y="125.7">1K</text>
<text x="204" y="123.5">R2</text>
<text x="204" y="125.7">1K</text>
<text x="207.7" y="123.9">R3</text>
<text x="207.7" y="125.7">NC</text>
<text x="211.4" y="123.9">R4</text>
<text x="211.4" y="125.7">NC</text>
<text x="257.8" y="123.9">J9</text>
<text x="22.3" y="133.1">J4</text>
<text x="57.5" y="133.1">J8</text>
<text x="200.3" y="143.9">R5</text>
<text x="110.9" y="145">AD7606</text>
<text x="200.3" y="146.1">NC</text>
<text x="207.7" y="144.3">R6</text>
<text x="207.7" y="146.1">1K</text>
<text x="211.4" y="144.3">R7</text>
<text x="211.4" y="146.5">1K</text>
<text x="68.7" y="157.2">J10</text>
<text x="250.4" y="164.7">CONN PCB 20x2-S</text>
<text x="68.7" y="179.5">CON16A</text>
</g>
<g font-size="1.7" fill="#00f">
<text x="232.4" y="20">+</text>
<text x="276.9" y="27.5">+</text>
</g>
<g font-size="1.7" fill="#004080">
<text x="249.4" y="19.3">IN</text>
<text x="259.2" y="19.3">TAP</text>
<text x="249.4" y="24.9">ADJ/GND</text>
<text x="258.9" y="24.9">OUT</text>
<text x="130.6" y="77.6" transform="rotate(-90 130.6 77.6)">REGCAP1</text>
<text x="132.5" y="77.6" transform="rotate(-90 132.5 77.6)">REGCAP2</text>
<text x="141.7" y="75.1" transform="rotate(-90 141.7 75.1)">AVCC1</text>
<text x="143.6" y="75.1" transform="rotate(-90 143.6 75.1)">AVCC2</text>
<text x="145.5" y="75.1" transform="rotate(-90 145.5 75.1)">AVCC3</text>
<text x="147.3" y="75.1" transform="rotate(-90 147.3 75.1)">AVCC4</text>
<text x="154.7" y="75.8" transform="rotate(-90 154.7 75.8)">VDRIVE</text>
<text x="110.4" y="78.7">REFCAPA</text>
<text x="110.4" y="80.5">REFCAPB</text>
<text x="123.2" y="81.9" transform="rotate(-90 123.2 81.9)">REFIN/REFOUT</text>
<text x="157.1" y="78.7">DB15/BYTE SEL</text>
<text x="160.4" y="80.5">DB14/HBEN</text>
<text x="165.5" y="82.4">DB13</text>
<text x="110.4" y="86.1">REFGND2</text>
<text x="110.4" y="84.2">REFGND1</text>
<text x="165.5" y="87.9">DB10</text>
<text x="165.5" y="86.1">DB11</text>
<text x="165.5" y="84.2">DB12</text>
<text x="166.5" y="89.8">DB9</text>
<text x="110.4" y="93.5">V1</text>
<text x="110.4" y="95.3">V1GND</text>
<text x="160.1" y="93.5">DB7/DOUTA</text>
<text x="160.1" y="91.6">DB8/DOUTB</text>
<text x="166.5" y="95.3">DB6</text>
<text x="110.4" y="99">V2</text>
<text x="110.4" y="100.9">V2GND</text>
<text x="166.5" y="100.9">DB3</text>
<text x="166.5" y="99">DB4</text>
<text x="166.5" y="97.2">DB5</text>
<text x="110.4" y="104.6">V3</text>
<text x="110.4" y="106.5">V3GND</text>
<text x="166.5" y="106.5">DB0</text>
<text x="166.5" y="104.6">DB1</text>
<text x="166.5" y="102.7">DB2</text>
<text x="110.4" y="110.2">V4</text>
<text x="110.4" y="112">V4GND</text>
<text x="161.6" y="110.2">CONVSTA</text>
<text x="161.6" y="112">CONVSTB</text>
<text x="164.1" y="113.9">RESET</text>
<text x="110.4" y="115.7">V5</text>
<text x="110.4" y="117.6">V5GND</text>
<text x="162" y="115.7">/RD/SCLK</text>
<text x="165.2" y="119.4">BUSY</text>
<text x="166.9" y="117.6">/CS</text>
<text x="110.4" y="121.3">V6</text>
<text x="110.4" y="123.1">V6GND</text>
<text x="160.9" y="121.3">FRSTDATA</text>
<text x="110.4" y="126.9">V7</text>
<text x="110.4" y="128.7">V7GND</text>
<text x="166.4" y="130.6">OS0</text>
<text x="166.4" y="128.7">OS1</text>
<text x="166.4" y="126.9">OS2</text>
<text x="110.4" y="132.4">V8</text>
<text x="110.4" y="134.3">V8GND</text>
<text x="153.4" y="136.1">PAR/SER/BYTE_SEL</text>
<text x="159.4" y="134.3">REF SELECT</text>
<text x="164.9" y="138">/STBY</text>
<text x="132.5" y="141.9" transform="rotate(-90 132.5 141.9)">AGND1</text>
<text x="136.2" y="141.9" transform="rotate(-90 136.2 141.9)">AGND2</text>
<text x="139.9" y="141.9" transform="rotate(-90 139.9 141.9)">AGND3</text>
<text x="143.6" y="141.9" transform="rotate(-90 143.6 141.9)">AGND4</text>
<text x="147.3" y="141.9" transform="rotate(-90 147.3 141.9)">AGND5</text>
<text x="151" y="141.9" transform="rotate(-90 151 141.9)">AGND6</text>
<text x="163.8" y="139.8">RANGE</text>
</g>
<g font-size="1.7" fill="#f00">
<text x="102.4" y="55.2">REFIN</text>
<text x="32" y="75.6">ADIN1</text>
<text x="67.2" y="75.6">ADIN5</text>
<text x="184" y="77.5">DB15</text>
<text x="184" y="83.1">DB12</text>
<text x="184" y="81.2">DB13</text>
<text x="184" y="79.4">DB14</text>
<text x="184" y="88.6">DB9</text>
<text x="184" y="86.8">DB10</text>
<text x="184" y="84.9">DB11</text>
<text x="83.9" y="92.3">ADIN1</text>
<text x="184" y="94.2">DB6</text>
<text x="184" y="92.3">DB7</text>
<text x="184" y="90.5">DB8</text>
<text x="32" y="96.1">ADIN2</text>
<text x="67.2" y="96.1">ADIN6</text>
<text x="83.9" y="97.9">ADIN2</text>
<text x="184" y="101.6">DB2</text>
<text x="184" y="99.8">DB3</text>
<text x="184" y="97.9">DB4</text>
<text x="184" y="96.1">DB5</text>
<text x="83.9" y="103.5">ADIN3</text>
<text x="184" y="105.3">DB0</text>
<text x="184" y="103.5">DB1</text>
<text x="83.9" y="109">ADIN4</text>
<text x="180.3" y="109">CONVSTAB</text>
<text x="184" y="112.7">RESET</text>
<text x="32" y="116.4">ADIN3</text>
<text x="67.2" y="116.4">ADIN7</text>
<text x="83.9" y="114.6">ADIN5</text>
<text x="184" y="114.6">RD</text>
<text x="184" y="116.4">CS</text>
<text x="184" y="118.3">BUSY</text>
<text x="83.9" y="125.7">ADIN7</text>
<text x="83.9" y="120.1">ADIN6</text>
<text x="180.3" y="120.1">FIRSTDATA</text>
<text x="184" y="125.7">OS2</text>
<text x="83.9" y="131.3">ADIN8</text>
<text x="184" y="127.6">OS1</text>
<text x="184" y="129.4">OS0</text>
<text x="243.3" y="129.4">CONVSTAB 5</text>
<text x="245.2" y="127.6">OS1</text>
<text x="245.2" y="131.3">RD</text>
<text x="276.7" y="127.6">OS0</text>
<text x="276.7" y="129.4">OS2</text>
<text x="276.7" y="131.3">RESET</text>
<text x="32" y="136.8">ADIN4</text>
<text x="67.2" y="136.8">ADIN8</text>
<text x="245.2" y="133.1">BUSY</text>
<text x="273" y="135">FIRSTDATA</text>
<text x="276.7" y="133.1">CS</text>
<text x="243.3" y="138.7">DB0</text>
<text x="243.3" y="140.5">DB2</text>
<text x="243.3" y="142.4">DB4</text>
<text x="276.7" y="138.7">DB1</text>
<text x="276.7" y="140.5">DB3</text>
<text x="276.7" y="142.4">DB5</text>
<text x="243.3" y="144.3">DB6</text>
<text x="243.3" y="146.1">DB8</text>
<text x="243.3" y="148">DB10</text>
<text x="243.3" y="149.8">DB12</text>
<text x="276.7" y="144.3">DB7</text>
<text x="276.7" y="146.1">DB9</text>
<text x="276.7" y="148">DB11</text>
<text x="276.7" y="149.8">DB13</text>
<text x="243.3" y="151.7">DB14</text>
<text x="276.7" y="151.7">DB15</text>
<text x="56" y="161">ADIN1</text>
<text x="56" y="162.8">ADIN2</text>
<text x="56" y="164.7">ADIN3</text>
<text x="56" y="166.5">ADIN4</text>
<text x="56" y="168.4">ADIN5</text>
<text x="56" y="172.1">ADIN7</text>
<text x="56" y="173.9">ADIN8</text>
<text x="56" y="170.2">ADIN6</text>
</g>
<g font-size="1.3">
<text x="31.2" y="1.4">5</text>
<text x="89.8" y="1.4">4</text>
<text x="148.4" y="1.4">3</text>
<text x="207" y="1.4">2</text>
<text x="265.6" y="1.4">1</text>
<text x=".5" y="28.1">D</text>
<text x="295.3" y="28.1">D</text>
<text x=".5" y="78.1">C</text>
<text x="295.3" y="78.1">C</text>
<text x=".5" y="128.2">B</text>
<text x="295.3" y="128.2">B</text>
<text x=".5" y="178.2">A</text>
<text x="295.3" y="178.2">A</text>
<text x="31.2" y="203.5">5</text>
<text x="89.8" y="203.5">4</text>
<text x="148.4" y="203.5">3</text>
<text x="207" y="203.5">2</text>
<text x="265.6" y="203.5">1</text>
</g>
</svg>
